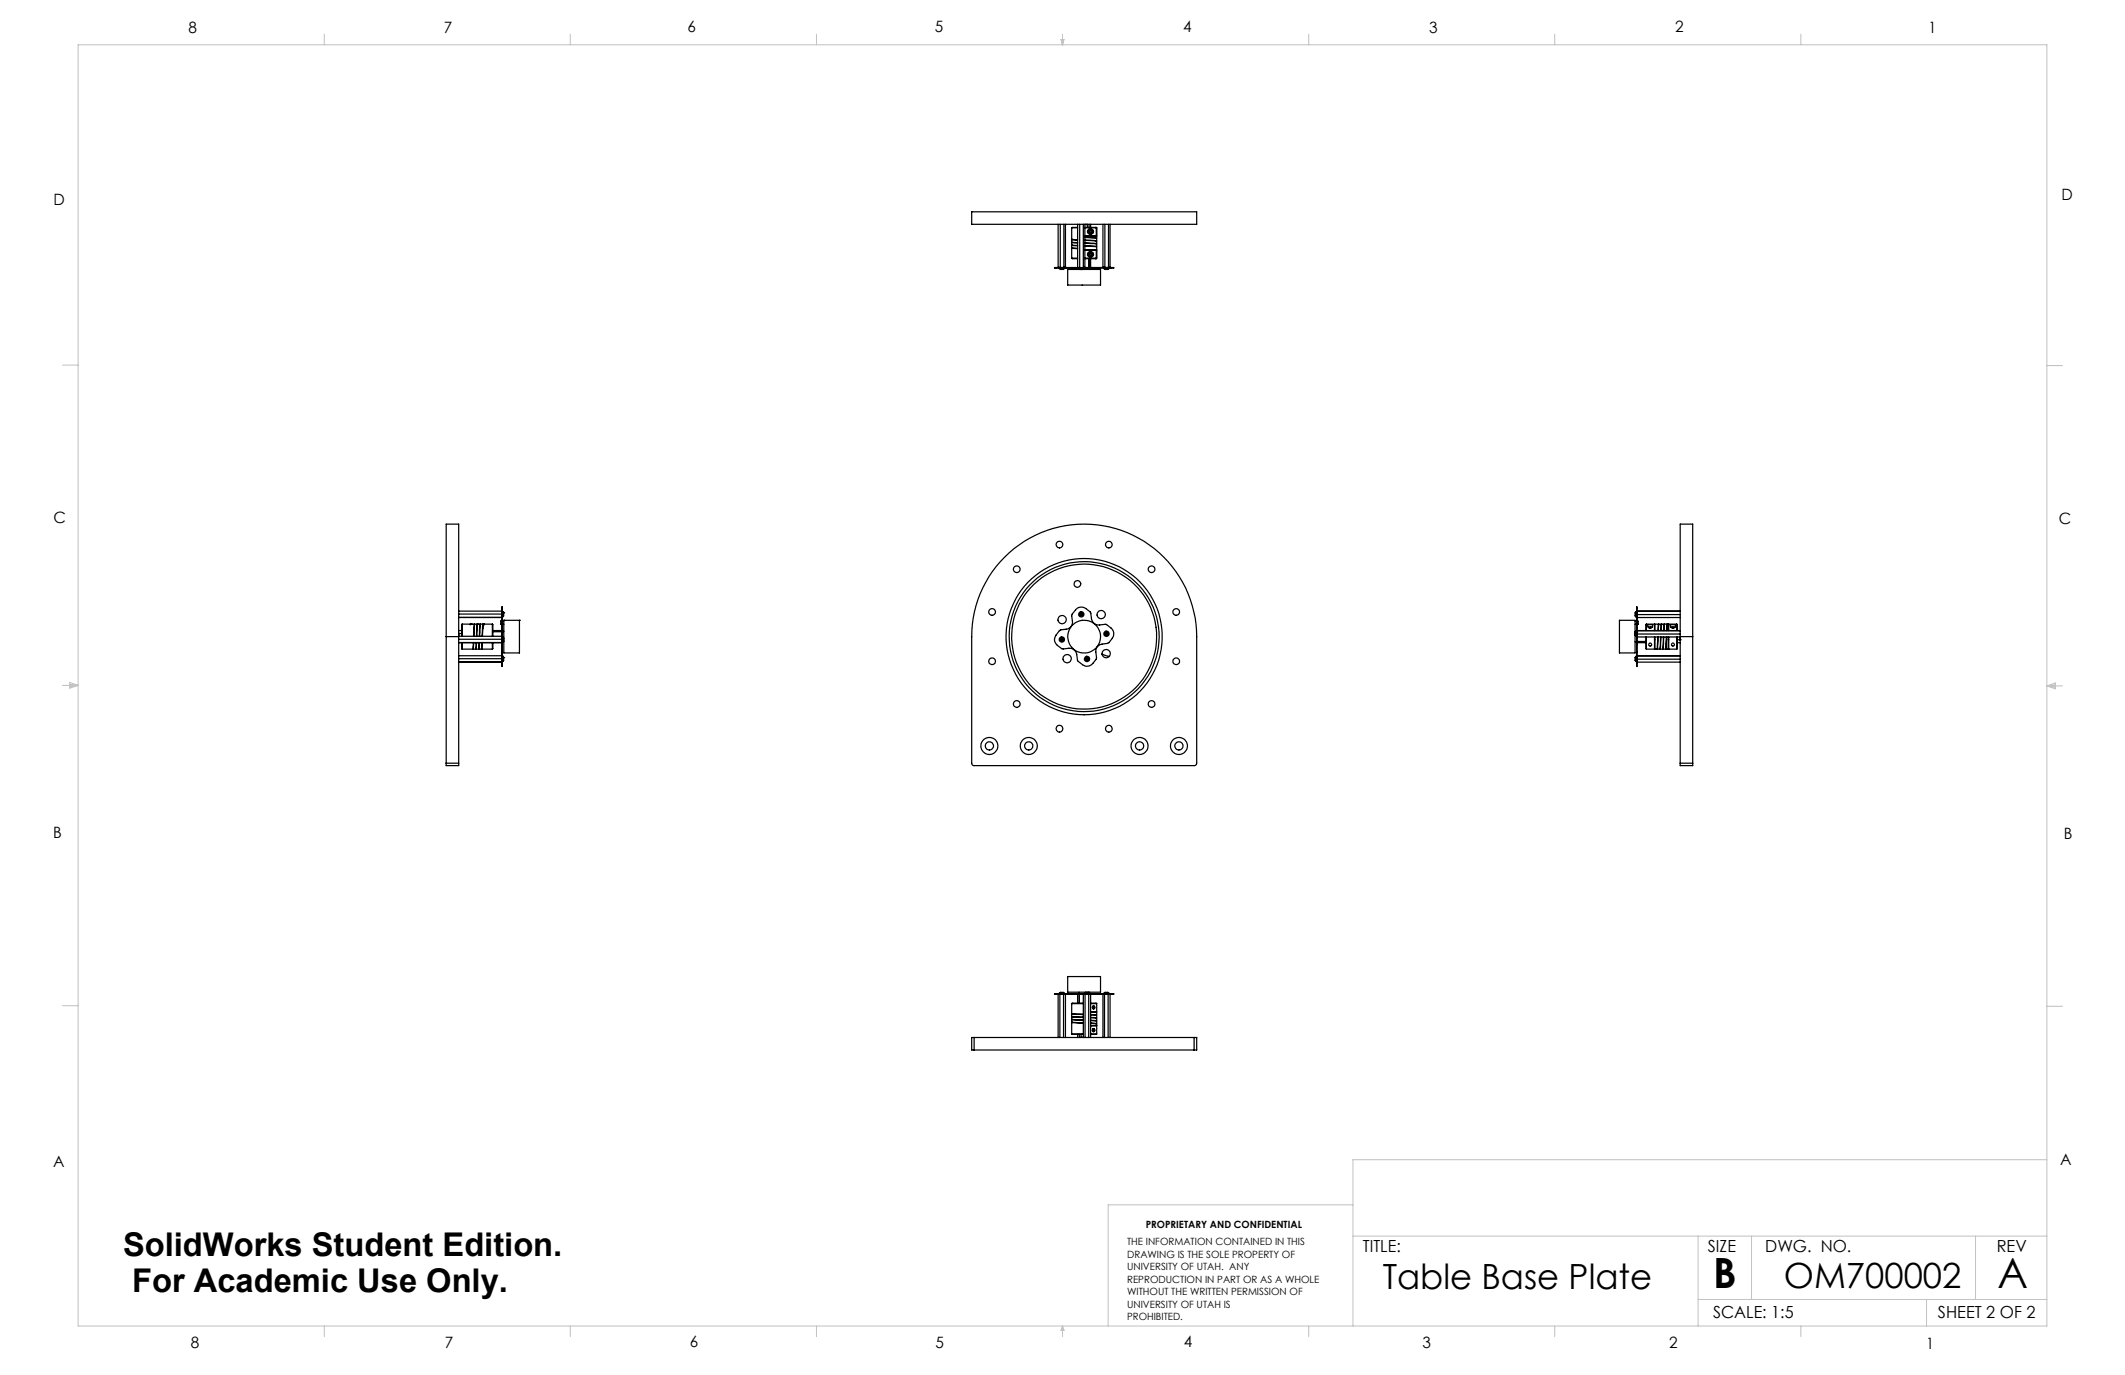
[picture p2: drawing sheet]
<svg xmlns="http://www.w3.org/2000/svg" width="432mm" height="279mm" viewBox="0 0 432 279" stroke-linecap="round" stroke-linejoin="round" font-family="sans-serif">
<g fill="none" stroke="#c0c0c0" stroke-width=".2">
<path d="M15.9 9.1h400v260.4h-400zM65.9 6.9v2.2M115.9 6.9v2.2M165.9 6.9v2.2M215.6 8h.6l-.3 1.1zM215.7 8l.2 1.1M215.9 6.9v2.2M216 8l-.1 1.1M265.9 6.9v2.2M315.9 6.9v2.2M365.9 6.9v2.2M12.7 74.2h3.2"/>
<path d="M415.9 74.3h3.2M12.7 139.3h3.2M14.2 139.1l1.7 .2M14.2 138.7l1.7 .6-1.7 .5zM15.9 139.3l-1.7 .3M415.9 139.4h3.2M415.9 139.4l1.8-.6v1.2zM415.9 139.4l1.8 .3M417.7 139.2l-1.8 .2M12.7 204.4h3.2M415.9 204.5h3.2M415.9 235.7h-141v33.8"/>
<path d="M274.9 251.2h141M274.9 244.8h-49.7v24.7M345.1 251.2v18.3M355.9 251.2v12.9M401.4 251.2v12.9M65.9 269.5v2.1M115.9 269.5v2.1M165.9 269.5v2.1M215.9 269.5v2.1M215.9 269.5l.3 .8h-.6zM265.9 269.5v2.1M315.9 269.5v2.1"/>
<path d="M345.1 264.1h70.8M365.9 269.5v2.1M391.5 264.1v5.4"/>
</g>
<g fill="none" stroke="#000" stroke-width=".25">
<path d="M197.4 43h45.8v2.6h-45.8zM214.6 54.5h.9M214.6 54.4h-.3l.3 .1M214.6 54.4h.7M214.6 54.4v.1M215 54.3l.2 .1M215 45.6v8.7M215 54.3h.1M215.1 54.3v.1M215.2 54.5a.81 .81 0 0 0 1.1 0M215.2 54.5h1.1M215.3 54.4h.2"/>
<path d="M215.3 54.4l-.1 .1M215.4 54.3h.8M215.4 54.3l-.2 .1M215.4 45.6v8.7M215.5 54.5h1.2M215.5 54.4h1.2M215.5 54.4v.1M216.2 45.6v8.7M216.3 54.5h.1M216.5 54.3l-.1 .1M216.5 45.6v8.7h-.3M216.7 54.5h1.1"/>
<path d="M216.7 54.4h1.1M216.7 54.4v.1M217 54.8h6.6v3.1h-6.6zM217.8 49.3v.5l1.2 .1M217.8 49.8v.6h1.2M217.8 46.3v2.9l1.2 .1M217.8 48.6l1.2 .1M217.8 46.3h1.2M217.8 52.5h1.2M217.8 52.5l1.2 .1M217.8 54.5h.1M217.8 54.4h.1"/>
<path d="M217.8 50.4v2.1M217.8 54.4v.1M217.9 54.5h.6M217.9 54.4h.6M217.9 54.4v.1M217.9 49.2l-.1 .1 1.2 .1M217.9 48.6l-.1 .1 1.2 .1M217.9 49.8h-.1l1.2 .2M217.9 50.4h-.1l1.2 .1M218.5 54.5h2.1M218.5 54.4h2.1M218.5 54.4v.1"/>
<path d="M219 46.2l-1.2 .1M219 45.6v8.7l.1 .1M219.2 54.5a.81 .81 0 0 0 1.1 0M219.2 54.5h1.1M219.2 54.5h.1M219.3 54.6v.2M219.4 45.6v8.7M219.6 54.8h.1M220.1 45.6v8.7M220.2 54.5v.3M220.3 54.5h.1M220.5 49.4l2.3 .1h-.1"/>
<path d="M220.5 50l2.3 .1h-.1M220.5 48.8l2.3 .1-.1 .1M220.5 48.2l2.3 .1-.1 .1M220.5 48.9l2.3 .1M220.5 48.3l2.3 .1M220.5 49.4l2.3 .2M220.5 50l2.3 .1M220.5 46.3h2.3M220.5 47.9h2.3M220.5 48h2.3v.3M220.5 50.8h2.3M220.5 46.2h2.2"/>
<path d="M220.5 52.6h2.2M220.5 45.6h.4M220.5 45.6v8.7l-.2 .1M220.5 50h.2M220.6 47.9v.1M220.6 54.4v.1M220.6 54.5h.9M220.6 54.4h.9M220.9 45.6h.1M220.9 45.6v.6M220.9 50.7v.1M221.3 45.6v.6"/>
<path d="M221.3 47.9v.1M221.3 50.7v.1M221.3 52.6v1.8M221.3 54.3h.3M221.3 54.5h.1M221.3 54.5v.3M221.4 51.5v.3M221.4 51.8l.2 .2M221.4 46.9v.3M221.4 47.2l.2 .1M221.4 51.8h.1M221.4 51.5h.1"/>
<path d="M221.4 46.9h.1M221.4 47.2h.1M221.4 54.5l-.1 .1M221.4 54.5h.1M221.4 51.8l.3 .2M221.4 47.2l.3 .1M221.5 54.5h.2M221.5 54.4h.2M221.5 47.6h.1M221.5 52.2h.2M221.5 54.4v.1M221.6 54.3l-.1 .1"/>
<path d="M221.6 51.4l.3 .1M221.6 51.4l-.2 .1M221.6 46.8l.3 .1M221.6 46.8l-.2 .1M221.6 51.2h-.1M221.6 45.6v.6M221.6 47.9v.1M221.6 50.7v.1M221.6 52.6v1.7M221.7 51.4l-.3 .1M221.7 46.8l-.3 .1M221.7 46.5l-.2 .1"/>
<path d="M221.7 54.5h.1M221.7 54.4h.1M221.7 54.4v.1M221.8 54.5h1.6M221.8 54.4h1.6M221.8 54.4v.1M221.9 51.8l-.3 .2M221.9 51.5v.3M221.9 47.2l-.3 .1M221.9 46.9v.3M222.7 46.2h.1M222.7 46.2l.1 .1"/>
<path d="M222.8 50.8v1.7h-2.3M222.8 50.8v1.7M222.8 46.3v1.6M222.8 52.5h.1M222.8 52.5l-.1 .1M222.8 49.6v1.1h-2.3M222.8 48.4v.5M222.8 49v.5M223.4 54.5h1.1M223.4 54.4h1.1M223.4 54.4v.1M224.1 54.3h.4"/>
<path d="M224.1 54.3h.1M224.1 54.3l.1 .1M224.1 45.6v8.7M224.3 54.5a.81 .81 0 0 0 1.1 0M224.3 54.5h1.1M224.3 54.5h.1M224.5 54.3l.4 .1M224.5 45.6v8.7M224.5 54.5h.4M224.5 54.4h.4M224.5 54.4v.1M224.9 54.5h.8"/>
<path d="M224.9 54.4h.8M224.9 54.4v.1M225.2 54.3l-.3 .1M225.2 45.6v8.7M225.2 54.3h.4M225.4 54.5h.1M225.6 54.3l-.1 .1M225.6 45.6v8.7M225.7 54.4h.6v.1h-.6M225.7 54.4v.1M204.2 113.2a22.8 22.8 0 0 1 24.9-5 22.8 22.8 0 0 1 14.1 21.2v25.7a.49 .49 0 0 1-.6 .5l-44.9-.1-.3-.3v-25.8a22.7 22.7 0 0 1 6.8-16.2zM90.7 129.4v-22.9h2.5v22.9"/>
<path d="M90.7 129.4h2.5M90.7 129.4v25.7M93.2 128.7v.1M93.2 128.7v.6h8.8M93.2 128.7h.1M93.2 128.7h.6M93.2 134.5h8.7M93.2 133.8h8.7M93.2 133.2h8.7M93.2 130.6h8.7M93.2 129.9h8.7M93.2 130.6h8.8"/>
<path d="M93.2 128.1h.6M93.2 125.4h8.7M93.2 124.8h8.7M93.2 124.2h8.7M93.2 125.5h8.8M93.2 129.4v25.7M93.8 130.6l.1 1.3M93.9 126.8l2.5 .1-.2 2.4M93.9 126.8v2.5M93.9 130.6v1.3M93.9 126.8l-.1 2.5M93.9 131.9h2.2"/>
<path d="M95.8 126.9h.1M96.1 131.7l.1 .2v-1.3l-.1 1.3M96.2 131.9h.5M96.7 131.9h1.1M96.8 130.6l-.1 1.3M96.8 130.6l-.1 1.3v-.2M96.9 126.9h.1M96.9 126.9l-.1 2.4M96.9 126.8l-.5 .1-.1 2.4M96.9 126.9v.8M97 126.8v.2M97 126.9l-.1 2.4"/>
<path d="M97 126.9h.1M97 126.8h.5M97.3 130.6v1.3M97.4 130.6l-.1 1.3v-.2M97.6 127l-.1-.2-.1 2.5M97.9 131.9h2.1M97.9 130.6l-.1 1.3M98 130.6l-.1 1.3v-.2M98.1 127.7v-.8l-.1 2.4M98.2 126.9l-.2 2.4M100 126.8l-2.4 .1-.1 2.4M100 130.6v1.3"/>
<path d="M100 126.8v2.5M100 126.8l.2 2.5M100.2 130.6l-.2 1.3M100.2 128.1h1.7M101.7 126.2h.1M101.7 126.2v.7h.3M101.7 126.2h.7M101.9 133.8v.7M101.9 133.2v.6M101.9 134.5h-8.7M101.9 133.2l.1 .1M101.9 128.1l.1 .3h-1.8"/>
<path d="M101.9 128.1l.1 .1M101.9 124.8l.1 .3M101.9 124.2v.6M101.9 125.4h.1M101.9 124.2h.1M102 125.1l-.1 .3M102 129v2.1M102 128v.2M102 131.8v.1M102 125.1v2.7M102 131.9v1.1M102 124.8v.3"/>
<path d="M102 123.9v-.6l.1 .6M102 134.1v.3M102 135.1v.3l.1-.3M102 131.9h.1M102 124.8h.1M102 131.1h.1M102 129h.1M102 128.2h.1M102 123.9v.9M102 127.8v.2M102 128.2v.8M102 131.1v.7"/>
<path d="M102 133v1.1M102 134.4v.7M102 131.8h.1M102 128h.1M102 127.8h.1M102 133h.1M102 125.1h.1M102 123.9h.1M102 134.1h.1M102 134.4h.1M102 135.1h.1M102 129.7h.1"/>
<path d="M102.1 130.1l-.1 .1M102.1 129v2.1M102.1 128v.2M102.1 131.8v.1M102.1 125.1v2.7M102.1 131.9v1.1M102.1 124.8v.3M102.1 134.1v.3M102.1 126.9h.3M102.1 128.3h.3M102.1 125.4h.1M102.1 124.3h.1"/>
<path d="M102.1 134.4h.1M102.1 133.3h.1M102.1 130.5h.1M102.1 129.4h.1M102.1 128.2h.1M102.1 123.9v.9M102.1 127.8v.2M102.1 128.2v.8M102.1 131.1v.7M102.1 133v1.1M102.1 134.4v.7M102.1 124.3l.2 .2"/>
<path d="M102.1 133.3l.2 .3M102.1 129.4l.2 .2v.7l-.2 .2M102.1 128.2l.1 .1M102.1 124.3v1.1M102.1 133.3v1.1M102.1 129.4v1.1M102.1 128.2v.1M102.2 130.4h.2M102.3 124.5v.7l-.2 .2M102.3 133.6v.6l-.2 .2M102.3 124.5h.1M102.3 133.6h.1"/>
<path d="M102.4 126v6.7h3.2v-6.7M102.4 126h.1M102.4 126h3.2M105.6 126h.1M215.6 129.9v.2M215.6 130.1h.2M215.8 129.8h.1M215.8 129.8l-.2 .1M215.9 129.8v.2M215.9 130l-.1 .1M218.5 123.9a1.51 1.51 0 0 1 2.1-.3l.9 .7 .2 .3a2.33 2.33 0 0 0 .7 2.1l.2 .2a2.85 2.85 0 0 0 1.9 0h.4a2.45 2.45 0 0 1 1.4 1.7v.3a2.63 2.63 0 0 1-.9 1.7l-.4 .1a2.66 2.66 0 0 0-2 .7l-.2 .3a2.85 2.85 0 0 0 0 1.9l-.1 .3a2.51 2.51 0 0 1-1.6 1.5l-.6-.1-.5-.2-.9-.7-.2-.3a2.33 2.33 0 0 0-.7-2.1l-.2-.1a2.75 2.75 0 0 0-2 0l-.3-.1a2.45 2.45 0 0 1-1.4-1.7v-.2a3.1 3.1 0 0 1 1-1.7l.2-.2a2.55 2.55 0 0 0 2-.5l.3-.4a2.33 2.33 0 0 0 0-2v-.3zM219.5 124.7l.1 .3"/>
<path d="M219.6 125h.1M219.7 124.6l-.2 .1M219.7 124.6l.2 .1M219.7 124.7v.2zM219.9 124.7v.2M219.9 124.9l-.2 .1M220.7 133.8v.2M220.7 134l.2 .1M220.9 133.7l-.2 .1M220.9 133.7l.1 .1M221 133.8l.1 .2M221.1 134l-.2 .1"/>
<path d="M223.9 132.9l1.5 .5M224.6 128.7l.1 .2M224.7 128.9l.2 .1M224.8 128.6l.2 .1M224.8 128.6l-.2 .1M225 128.7v.2M225 128.9l-.1 .1M329.1 126h3.1v6.7h-3.1zM332.2 128.3h.2M332.2 130.4h.4M332.2 126.2h.4M332.4 130.4l.1 .1"/>
<path d="M332.5 124.3l-.3 .2v.6l.3 .3M332.5 133.3a.81 .81 0 0 0 0 1.1M332.5 128.2a.81 .81 0 0 0 0 1.1M332.5 124.3v1.1M332.5 133.3v1.1M332.5 130.4v.1M332.5 128.2v1.1M332.5 125.4h.1M332.5 124.3h.1M332.5 134.4h.1M332.5 133.3h.1M332.5 130.5h.1"/>
<path d="M332.5 128.2h.1M332.5 129.3h.1M332.6 129v.1M332.6 128.5h.1M332.6 127.6v2.1M332.6 130.6v.1M332.6 125.7v1.2M332.6 130.9v1.6M332.6 133.6v.3M332.6 134.8v.6v-.6M332.6 123.6v1M332.6 123.6v-.3v.3"/>
<path d="M332.6 129.7h.1M332.6 126.9h.1M332.6 130.6h.1M332.6 124.6v1.1M332.6 126.9v.7M332.6 129.7v.9M332.6 130.7v.2M332.6 132.5v1.1M332.6 133.9v.9M332.6 133.9h8.8M332.6 127.6h.1M332.6 130.7h.1"/>
<path d="M332.6 130.9h.1M332.6 132.5h.1M332.6 125.7h.1M332.6 133.6h.1M332.6 134.8h.1M332.6 124.6h.1M332.6 123.6h.1M332.6 133.6l.1 .9M332.6 128.1h8.8M332.6 124.2h.1M332.6 124.2h8.8M332.6 126.2h.3v.7h-.7"/>
<path d="M332.6 133.6v1.2M332.6 124.3v.3M332.6 134.5h8.8M332.6 130.6h1.9M332.6 125.5h8.8M332.6 123.6v.7M332.6 129.4h8.8M332.7 124.9v.6M332.7 128.2h8.7M332.7 133.3l-.1 .3M332.7 133.3h8.7M332.7 128.8h8.7"/>
<path d="M332.7 124.2v.7M332.7 124.2h8.7M332.7 124.9h8.7M334.5 129.4v2.5M334.5 130.4h-1.9l.1 .2M334.5 126.8h1.7v1.3M334.5 126.8v1.3M334.5 131.9h2.8M334.8 127.1l.1-.1a.84 .84 0 0 1 .9 .1 .53 .53 0 0 1-.5 .6 .53 .53 0 0 1-.5-.6zM334.9 127.5h.8M335 127.5h.7M336.2 129.4v2.5"/>
<path d="M336.2 126.9h.1M336.2 130h.1M336.3 129.4v2.5M336.9 129.4l-.2 2.5M336.9 129.4l-.1 2.5v-.2M337 128.1v-1.3h.6l-.1 1.3M337 126.8h-.7v1.3M337 127v-.2l-.1 1.3M337.4 131.9h.5M337.4 129.4l-.1 2.5M337.5 129.4l-.1 2.5-.1-.2M337.5 128.1l.1-1.3h1.4v1.3"/>
<path d="M337.6 126.9v.3M337.9 131.9h.6M338 129.4l-.1 2.5M338.1 129.4l-.2 2.5M338.2 126.9l-.1 1.2M338.2 127l-.1-.2v1.3M338.5 131.9h2.2M338.6 129.4l-.1 2.5M338.7 129.4l-.2 2.5M338.7 126.9l-.1 1.2M338.8 127.2v-.4l-.1 1.3M339 129.4v2.5"/>
<path d="M339 126.9h.1M339 130h.1M339.1 129.4v2.5M339.4 127h.1a.61 .61 0 0 1 1 .2 .52 .52 0 0 1-.7 .5 .52 .52 0 0 1-.4-.7zM339.5 127.5h.8M339.6 127.5h.7M340.7 126.8v1.3M340.7 129.4v2.5M340.7 126.8h-1.6v1.3M340.7 126.8l.1 1.3M340.8 129.4l-.1 2.5M340.8 130.6h.6"/>
<path d="M340.8 130h.6M341.4 129.4v.6M341.4 130h.1M341.4 133.2l-8.7 .1M341.4 129.4v-22.9h2.6v22.9M341.4 129.4h2.6M341.4 129.4v25.7M344 129.4v25.7M90.7 155.1v.5h2.5v-.5M90.7 155.1h2.5M341.4 155.1v.5h2.6v-.5M341.4 155.1h2.6"/>
<path d="M217 198.4h6.6v3.2h-6.6zM197.9 210.8h-.5v2.6h.5M197.9 210.8v2.6M197.9 210.8h44.7M197.9 213.4h44.7M214.8 201.9h-.5v.1h.5M214.8 202h.9M214.8 201.9h.9M214.8 201.9v.1M215 202.1h.4M215 202.1v8.7M215.1 202v.1"/>
<path d="M215.2 201.9a.8 .8 0 0 1 1.1 0M215.2 201.9h1.1M215.2 201.9h.1M215.4 202.1v8.7M215.7 202l-.3 .1M215.7 202l.4 .1M215.7 202h.3M215.7 201.9h.3M215.7 201.9v.1M216 202h1.2M216 201.9h1.2M216 201.9v.1"/>
<path d="M216.1 202.1h.4M216.1 202.1v8.7M216.3 201.9h.1M216.4 202l.1 .1M216.5 202.1v8.7M217.2 202h1.6M217.2 201.9h1.6M217.2 201.9v.1M217.8 206v.6l2.3 .1-2.3-.1h.1M217.8 206.6v.6l2.3 .1M217.8 207.7l2.3 .1M217.8 203.9v2.1l2.3 .1"/>
<path d="M217.8 210.1h2.3M217.8 203.9h2.3M217.8 210.1l2.3 .1M217.8 207.2v2.9M217.9 206h-.1l2.3 .2M217.9 207.2h-.1l2.3 .1M217.9 207.7l-.1 .1 2.3 .1M218.8 202h.3M218.8 201.9h.1M218.8 201.9v.1M218.9 201.9h.2M218.9 201.9l.1 1.9"/>
<path d="M219 202.1h.3M219 210.2v.6M219.1 202l-.1 .1M219.1 201.9v.1M219.1 202h.9M219.1 201.9h.9M219.2 201.9h.1M219.3 201.8l-.1 .1M219.3 201.6v.3M219.3 202v1.8M219.3 210.2v.6M219.7 210.8h.1"/>
<path d="M219.7 210.8h.4M219.7 210.2v.6M220 202h2.1M220 201.9h2.1M220 201.9v.1M220.1 203.8l-2.3 .1M220.2 202l-.1 .1v8.7M220.3 201.9a.8 .8 0 0 1 1.1 0M220.3 201.9h1.1M220.3 201.9h.1M220.5 202.1v8.7M221.2 202.1v8.7"/>
<path d="M221.3 201.6v.2M221.4 201.9h.1M221.5 202l.1 .1v8.7M221.6 206.8l1.2 .1M221.6 206.2l1.2 .1M221.6 207.4l1.2 .1M221.6 208l1.2 .1M221.6 207.3l1.2 .1h-.1M221.6 207.9l1.2 .1h-.1M221.6 206.7l1.2 .1-.1 .1M221.6 206.2h1.2l-.1 .1M221.6 208.5h1.2v1.6"/>
<path d="M221.6 210.1h1.2M221.6 205.7h1.2v.5M221.6 203.9h1.2M221.6 203.8l1.2 .1M222 204.5a.23 .23 0 0 1 .4 .2 .23 .23 0 0 1-.4 .2M222 209.1a.23 .23 0 0 1 .4 .2 .23 .23 0 0 1-.4 .2M222.1 209.1a.27 .27 0 0 1 .3 .2 .27 .27 0 0 1-.3 .3M222.1 201.9v.1M222.1 202h.6M222.1 201.9h.6M222.1 204.5a.27 .27 0 0 1 .3 .2 .27 .27 0 0 1-.3 .3M222.1 204.4a.3 .3 0 0 1 .3 .3 .3 .3 0 0 1-.2 .3"/>
<path d="M222.1 209a.3 .3 0 0 1 .3 .3 .3 .3 0 0 1-.3 .3M222.1 209.1h.1M222.7 202h.1M222.7 201.9h.1M222.7 201.9v.1M222.8 202h1.1M222.8 201.9h1.1M222.8 201.9v.1M222.8 208.1v.3h-1.2M222.8 203.9v1.7h-1.2M222.8 210.1l-1.2 .1M222.8 206.3v.5"/>
<path d="M222.8 206.9v.5M222.8 207.5v.5M223.9 202h1.1M223.9 201.9h1.1M223.9 201.9v.1M224.1 202.1h.3M224.1 202.1v8.7M224.2 202l-.1 .1M224.3 201.9a.8 .8 0 0 1 1.1 0M224.3 201.9h1.1M224.3 201.9h.1M224.4 202.1h.8"/>
<path d="M224.4 202.1v8.7M225 202h.4M225 201.9h.4M225 201.9v.1M225.2 202.1v8.7M225.4 202l-.2 .1M225.4 202l.2 .1M225.4 202h.6M225.4 201.9h.6M225.4 201.9v.1M225.4 201.9h.1M225.5 202l.1 .1"/>
<path d="M225.5 202.1h.1M225.6 202.1v8.7M226 201.9h.3l-.3 .1M226 201.9v.1M242.6 210.8h.6v2.6h-.6M242.6 210.8v2.6"/>
<circle cx="221.6" cy="51.7" r=".6"/>
<circle cx="221.6" cy="47" r=".6"/>
<circle cx="221.6" cy="51.7" r=".46"/>
<circle cx="221.6" cy="47.1" r=".46"/>
<circle cx="221.6" cy="51.7" r=".51"/>
<circle cx="221.6" cy="47.1" r=".51"/>
<circle cx="206.6" cy="115.7" r=".68"/>
<circle cx="215.3" cy="110.7" r=".68"/>
<circle cx="218.9" cy="118.7" r=".68"/>
<circle cx="225.3" cy="110.7" r=".67"/>
<circle cx="234" cy="115.7" r=".68"/>
<circle cx="201.6" cy="134.4" r=".68"/>
<circle cx="201.6" cy="124.3" r=".68"/>
<circle cx="215.8" cy="129.9" r=".54"/>
<circle cx="215.8" cy="130" r=".08"/>
<circle cx="215.8" cy="130" r=".28"/>
<circle cx="215.8" cy="129.9" r=".16"/>
<circle cx="215.8" cy="125.9" r=".84"/>
<circle cx="216.8" cy="133.8" r=".84"/>
<circle cx="219.7" cy="124.8" r=".54"/>
<circle cx="219.7" cy="124.8" r=".3"/>
<circle cx="219.7" cy="124.8" r=".16"/>
<circle cx="220.3" cy="129.4" r="15.9"/>
<circle cx="220.3" cy="129.4" r="15.2"/>
<circle cx="220.3" cy="129.3" r="14.7"/>
<circle cx="220.3" cy="129.4" r="3.3"/>
<circle cx="220.9" cy="133.9" r=".54"/>
<circle cx="220.9" cy="133.9" r=".08"/>
<circle cx="220.9" cy="133.9" r=".28"/>
<circle cx="220.9" cy="133.9" r=".17"/>
<circle cx="223.8" cy="124.9" r=".84"/>
<circle cx="224.8" cy="132.8" r=".84"/>
<circle cx="224.8" cy="128.8" r=".54"/>
<circle cx="224.8" cy="128.8" r=".08"/>
<circle cx="224.8" cy="128.8" r=".28"/>
<circle cx="224.8" cy="128.8" r=".16"/>
<circle cx="239" cy="134.4" r=".68"/>
<circle cx="239" cy="124.3" r=".68"/>
<circle cx="335.3" cy="131" r=".29"/>
<circle cx="339.9" cy="131" r=".29"/>
<circle cx="201" cy="151.6" r=".83"/>
<circle cx="201" cy="151.6" r="1.73"/>
<circle cx="206.6" cy="143.1" r=".69"/>
<circle cx="209" cy="151.6" r=".83"/>
<circle cx="209.1" cy="151.6" r="1.73"/>
<circle cx="215.3" cy="148.1" r=".69"/>
<circle cx="225.3" cy="148.1" r=".68"/>
<circle cx="231.6" cy="151.6" r=".84"/>
<circle cx="231.6" cy="151.6" r="1.73"/>
<circle cx="234" cy="143.1" r=".69"/>
<circle cx="239.6" cy="151.6" r=".83"/>
<circle cx="239.6" cy="151.6" r="1.73"/>
<circle cx="222.3" cy="204.7" r=".28"/>
<circle cx="222.3" cy="209.3" r=".28"/>
</g>
<g font-size="8.5">
<text x="348.1" y="261.8">B</text>
<text x="405.9" y="261.6">A</text>
</g>
<g font-size="7.1">
<text x="281" y="261.9">Table Base Plate</text>
<text x="362.5" y="261.7">OM700002</text>
</g>
<g font-size="6.6">
<text x="25" y="255.3">SolidWorks Student Edition.</text>
<text x="26.8" y="262.5">For Academic Use Only.</text>
</g>
<g font-size="3.4">
<text x="277" y="254.4">TITLE:</text>
<text x="347.1" y="254.4">SIZE</text>
<text x="358.7" y="254.4">DWG. NO.</text>
<text x="405.7" y="254.5">REV</text>
<text x="348.1" y="267.9">SCALE: 1:5</text>
<text x="393.8" y="267.9">SHEET 2 OF 2</text>
</g>
<g font-size="3.2">
<text x="38.3" y="6.7">8</text>
<text x="90.2" y="6.7">7</text>
<text x="139.7" y="6.5">6</text>
<text x="190" y="6.5">5</text>
<text x="240.4" y="6.5">4</text>
<text x="290.4" y="6.7">3</text>
<text x="340.4" y="6.5">2</text>
<text x="391.9" y="6.7">1</text>
<text x="10.9" y="41.6">D</text>
<text x="418.9" y="40.7">D</text>
<text x="10.9" y="106.3">C</text>
<text x="418.4" y="106.4">C</text>
<text x="10.8" y="170.2">B</text>
<text x="419.4" y="170.6">B</text>
<text x="10.8" y="237.2">A</text>
<text x="418.6" y="236.8">A</text>
<text x="38.8" y="273.8">8</text>
<text x="90.4" y="273.8">7</text>
<text x="140.2" y="273.8">6</text>
<text x="190.1" y="273.9">5</text>
<text x="240.5" y="273.8">4</text>
<text x="289" y="273.9">3</text>
<text x="339.1" y="273.8">2</text>
<text x="391.4" y="274.1">1</text>
</g>
<g font-size="2">
<text x="232.8" y="249.5">PROPRIETARY AND CONFIDENTIAL</text>
<text x="229" y="253.1">THE INFORMATION CONTAINED IN THIS</text>
<text x="229" y="255.6">DRAWING IS THE SOLE PROPERTY OF</text>
<text x="229" y="258.1">UNIVERSITY OF UTAH. ANY</text>
<text x="229" y="260.7">REPRODUCTION IN PART OR AS A WHOLE</text>
<text x="229" y="263.2">WITHOUT THE WRITTEN PERMISSION OF</text>
<text x="229" y="265.7">UNIVERSITY OF UTAH IS</text>
<text x="229" y="268.2">PROHIBITED.</text>
</g>
</svg>
